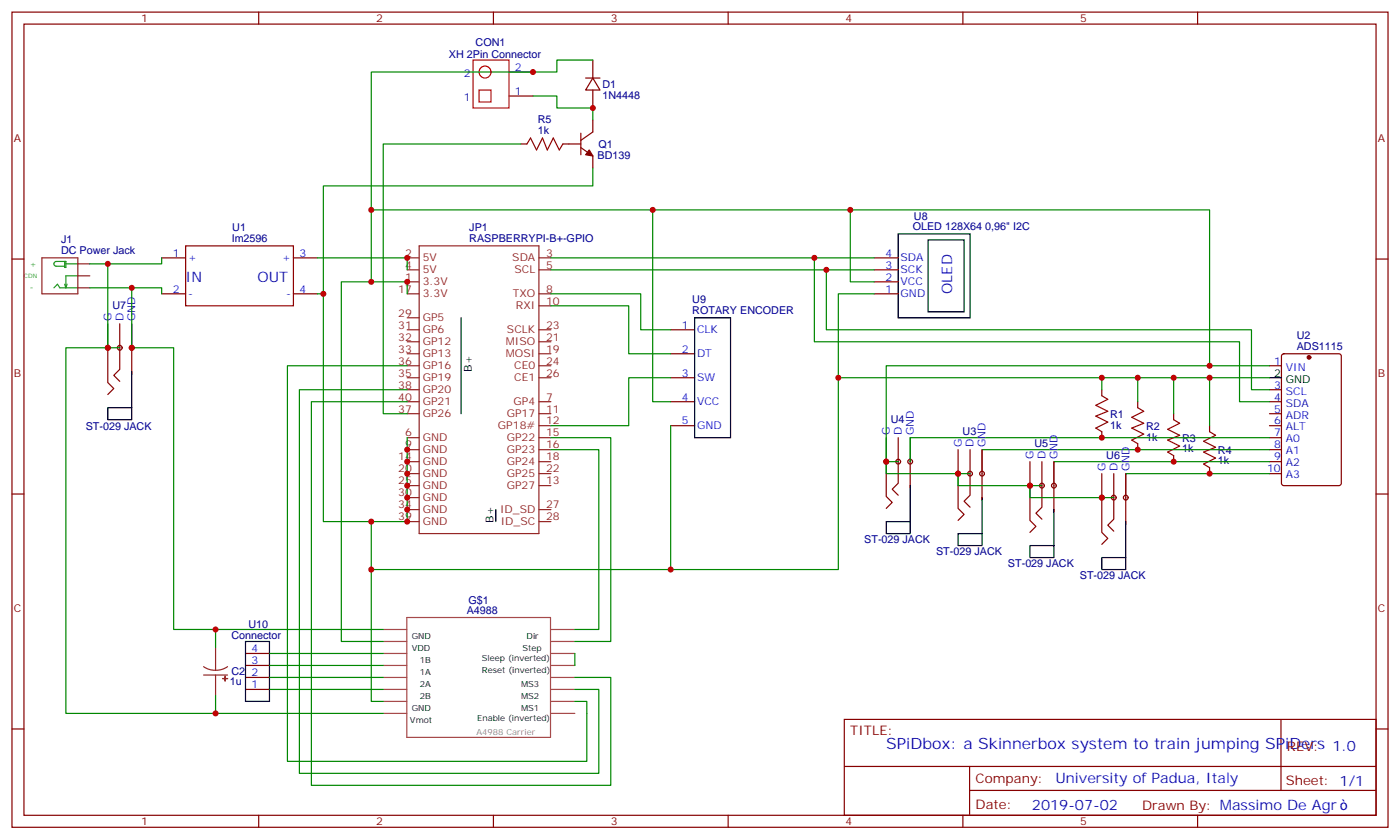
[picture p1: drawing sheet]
<svg xmlns="http://www.w3.org/2000/svg" width="412mm" height="247mm" viewBox="0 0 412 247" stroke-linecap="round" stroke-linejoin="round" font-family="sans-serif">
<g fill="none" stroke="#870000" stroke-width=".35">
<path d="M3.5 3.6h405.4v239.9h-405.4zM7.1 7.1h398.2v232.8h-398.2zM76.2 3.6v3.5M145.3 3.6v3.5M214.5 3.6v3.5M283.6 3.6v3.5M352.8 3.6v3.5M3.5 76.2h3.6M47.6 75.9h7.1M86.4 75.9h7.1M405.3 76.2h3.6M47.6 86.5h7.1"/>
<path d="M86.4 86.5h7.1M3.5 145.4h3.6M405.3 145.4h3.6M3.5 214.5h3.6M248.7 211.7h156.6v28.2h-156.6zM377.3 211.7v20.9M405.3 214.5h3.6M76.2 239.9v3.6M145.3 239.9v3.6M214.5 239.9v3.6M248.7 225.5h156.5M283.6 239.9v3.6"/>
<path d="M285.6 232.6h119.6M285.6 225.5v14.2M352.8 239.9v3.6"/>
</g>
<g fill="none" stroke="#8c2424" stroke-width=".35">
<path d="M119.9 75.9h3.6M119.9 79.4h3.6M123.5 72.4h35.2v84.6h-35.2zM158.7 75.9h3.6M158.7 79.4h3.6M119.9 82.9h3.6M119.9 86.5h3.6M119.9 97h3.6M119.9 93.5h3.6M158.7 86.5h3.6M158.7 97h3.6M158.7 90h3.6"/>
<path d="M119.9 118.2h3.6M119.9 104.1h3.6M119.9 100.6h3.6M119.9 111.2h3.6M119.9 107.6h3.6M119.9 114.7h3.6M158.7 118.2h3.6M158.7 104.1h3.6M158.7 100.6h3.6M158.7 111.2h3.6M158.7 107.6h3.6M119.9 132.3h3.6"/>
<path d="M119.9 121.7h3.6M119.9 128.8h3.6M119.9 139.4h3.6M119.9 135.9h3.6M158.7 132.3h3.6M158.7 121.7h3.6M158.7 128.8h3.6M158.7 139.4h3.6M158.7 135.9h3.6M158.7 125.3h3.6M119.9 142.9h3.6M119.9 146.4h3.6"/>
<path d="M119.9 150h3.6M119.9 153.5h3.6M158.7 142.9h3.6M158.7 150h3.6M158.7 153.5h3.6"/>
</g>
<path d="M135.8 93.5v28.2M146 150v3.5" fill="none" stroke="#000" stroke-width=".35"/>
<path d="M54.7 72.4h31.7v17.6h-31.7z" fill="none" stroke="#900" stroke-width=".35"/>
<path d="M19 76.9h.4v.7h3.5" fill="none" stroke="#248c24" stroke-width=".35"/>
<circle cx="19" cy="76.9" r=".18" fill="#248c24"/>
<path d="M19.4 77.6v1.1h-.4v-1.8h-2.4a.71 .71 0 0 0-.7 .7 .71 .71 0 0 0 .7 .8h2.4M15.9 84.7l1-1.1 .7 1.1h5.3M19 83.6l.4 1.1M19.8 83.6l-.4 1.1M22.9 81.2h-3.5v3.5" fill="none" stroke="#248c24" stroke-width=".35"/>
<path d="M12.3 75.9h10.6v10.6h-10.6zM22.9 77.6h3.6M22.9 84.7h3.6M22.9 81.2h3.6" fill="none" stroke="#8c2424" stroke-width=".35"/>
<g fill="none" stroke="#a64a4a" stroke-width=".35">
<path d="M112.9 199.4h6.9M112.9 195.8h6.9M112.9 192.3h6.9M112.9 188.8h6.9M112.9 185.2h6.9M119.8 181.7h42.4v35.3h-42.4zM162.4 199.4h6.9M162.4 195.8h6.9M162.4 192.3h6.9M162.4 188.8h6.9M162.4 185.2h6.9M112.9 209.9h6.9"/>
<path d="M112.9 206.4h6.9M112.9 202.9h6.9M162.4 209.9h6.9M162.4 206.4h6.9M162.4 202.9h6.9"/>
</g>
<g fill="#f0f0f0" stroke="#870000" stroke-width=".35">
<circle cx="268.1" cy="135.9" r=".71"/>
<circle cx="261.1" cy="135.9" r=".71"/>
<circle cx="264.6" cy="135.9" r=".71"/>
</g>
<g fill="none" stroke="#870000" stroke-width=".35">
<path d="M174.6 17.7v5.3M149.9 28.3h7.1M149.9 21.2h7.1M171.1 39.2v6.3M172.5 23h4.2M174.6 23l2.1 3.5h-4.2zM174.6 26.5v5.3M174.6 35.3v3.5l-3.5 2.5M153.5 42.4h1.7M165.8 42.4h5.3M171.1 43.4l3.5 2.5v3.5M257.5 79.4h7.1"/>
<path d="M257.5 75.9h7.1M197.6 97h7M257.5 86.5h7.1M257.5 82.9h7.1M197.6 104.1h7M197.6 111.2h7M197.6 118.2h7M324.6 114.7v1.8M335.1 118.2v1.8M373.9 118.2h3.6M373.9 107.6h3.6M373.9 114.7h3.6"/>
<path d="M377.7 104.3l.5-.2h16.2l.7 .4v37.7l-.5 .7h-16.4l-.7-.5v-37.6zM197.6 125.3h7M261.1 128.8v17.3l1.7 1.7-1.7 1.8M264.6 128.8v13.4l-1.8 1.8 1.8 1.7M268.1 128.8v14.8M324.6 127v1.8M335.1 130.6v1.7M345.7 121.7v1.8M345.7 134.1v1.8M356.3 125.3v1.7M356.3 137.6v1.8M373.9 125.3h3.6"/>
<path d="M373.9 121.7h3.6M373.9 128.8h3.6M373.9 132.3h3.6M373.9 135.9h3.6M373.9 139.4h3.6M72.3 199.4h7.1M72.3 195.8h7.1M72.3 192.3h7.1M72.3 202.9h7.1"/>
</g>
<path d="M264.6 68.8h21.2v24.7h-21.2zM273.4 70.6h10.6v21.2h-10.6zM204.6 93.5h10.6v35.3h-10.6zM373.9 111.2h3.6M268.1 142.9v10.6h-7v3.5h7v-3.5M72.3 188.8h7.1v17.6h-7.1z" fill="none" stroke="#000" stroke-width=".35"/>
<g fill="#870000" stroke="#870000" stroke-width=".35">
<path d="M173.6 44.1l1 1.8-2.1-.4z"/>
<circle cx="385.6" cy="105.2" r=".53"/>
</g>
<path d="M155.2 42.4l1.1-1.8 1.7 3.5 1.8-3.5 1.4 3.5 1.8-3.5 1.7 3.5 1.1-1.7M324.6 116.5l1.7 1-3.5 1.8 3.5 1.7-3.5 1.4 3.5 1.8-3.5 1.8 1.8 1M335.1 120l1.8 1-3.5 1.8 3.5 1.8-3.5 1.4 3.5 1.7-3.5 1.8 1.7 1.1M345.7 123.5l1.8 1.1-3.5 1.7 3.5 1.8-3.5 1.4 3.5 1.8-3.5 1.7 1.7 1.1M356.3 127l1.8 1.1-3.6 1.8 3.6 1.7-3.6 1.4 3.6 1.8-3.6 1.8 1.8 1" fill="none" stroke="#a10000" stroke-width=".35"/>
<path d="M60 196.2l1.6 .8 1.9 .2M60 198.6h7M63.5 190.5v6.7M63.5 198.6v6M67 196.2l-1.6 .8-1.9 .2" fill="none" stroke="#8c2424" stroke-width=".35"/>
<g fill="#8c2424" stroke="#8c2424" stroke-width=".35">
<path d="M65.6 199.7h1.4z"/>
<path d="M66.3 199v1.4z"/>
</g>
<g fill="none" stroke="#f00" stroke-width=".35">
<path d="M139.3 17.7h10.6v14.1h-10.6zM141.1 26.5h3.5v3.5h-3.5z"/>
<circle cx="142.9" cy="21.2" r="1.76"/>
</g>
<path d="M335.1 111.2v7M345.7 111.2v10.5M356.3 111.2v14.1M373.9 111.2h-49.3v3.5M373.9 139.4h-42.3v7M373.9 135.9h-63.5v7M373.9 132.3h-84.6v7.1M373.9 128.8h-105.8v7.1" fill="none" stroke="#008700" stroke-width=".35"/>
<g fill="#f0f0f0" stroke="#870000" stroke-width=".35">
<circle cx="289.3" cy="139.4" r=".71"/>
<circle cx="282.2" cy="139.4" r=".71"/>
<circle cx="285.8" cy="139.4" r=".71"/>
</g>
<path d="M282.2 132.3v17.3l1.8 1.8-1.8 1.7M285.8 132.3v13.4l-1.8 1.8 1.8 1.8M289.3 132.3v14.8" fill="none" stroke="#870000" stroke-width=".35"/>
<path d="M289.3 146.4v10.6h-7.1v3.5h7.1v-3.5" fill="none" stroke="#000" stroke-width=".35"/>
<g fill="#f0f0f0" stroke="#870000" stroke-width=".35">
<circle cx="310.4" cy="142.9" r=".71"/>
<circle cx="303.4" cy="142.9" r=".71"/>
<circle cx="306.9" cy="142.9" r=".71"/>
</g>
<path d="M303.4 135.9v17.2l1.8 1.8-1.8 1.8M306.9 135.9v13.4l-1.7 1.7 1.7 1.8M310.4 135.9v14.8" fill="none" stroke="#870000" stroke-width=".35"/>
<path d="M310.4 150v10.5h-7v3.6h7v-3.6" fill="none" stroke="#000" stroke-width=".35"/>
<g fill="#f0f0f0" stroke="#870000" stroke-width=".35">
<circle cx="331.6" cy="146.4" r=".71"/>
<circle cx="324.6" cy="146.4" r=".71"/>
<circle cx="328.1" cy="146.4" r=".71"/>
</g>
<path d="M324.6 139.4v17.3l1.7 1.7-1.7 1.8M328.1 139.4v13.4l-1.8 1.8 1.8 1.7M331.6 139.4v14.8" fill="none" stroke="#870000" stroke-width=".35"/>
<path d="M331.6 153.5v10.6h-7v3.5h7v-3.5" fill="none" stroke="#000" stroke-width=".35"/>
<path d="M373.9 107.6h-112.8v28.3h3.5M261.1 135.9v3.5h24.7M282.2 139.4v3.5h24.7M303.4 142.9v3.5h24.7M79.4 199.4h33.5M79.4 195.8h33.5M79.4 192.3h33.5M169.3 192.3v3.5M79.4 202.9h33.5" fill="none" stroke="#008700" stroke-width=".35"/>
<g fill="#f0f0f0" stroke="#870000" stroke-width=".35">
<circle cx="38.8" cy="102.3" r=".71"/>
<circle cx="31.8" cy="102.3" r=".71"/>
<circle cx="35.3" cy="102.3" r=".71"/>
</g>
<path d="M31.7 95.3v17.3l1.8 1.7-1.8 1.8M35.3 95.3v13.4l-1.8 1.8 1.8 1.7M38.8 95.3v14.8" fill="none" stroke="#870000" stroke-width=".35"/>
<path d="M38.8 109.4v10.6h-7.1v3.5h7.1v-3.5" fill="none" stroke="#000" stroke-width=".35"/>
<g fill="none" stroke="#008700" stroke-width=".35">
<path d="M174.6 17.7h-10.6v3.5h-54.6v40.6M157 28.3h7v3.5h10.6v3.5M153.5 42.4h-40.6v79.3h7M174.6 49.4v5.3h-79.4v31.8M31.7 77.6v24.7h-12.3v107.6h93.5M47.6 75.9v1.7h-21.1M93.5 75.9h26.4v3.5M162.3 75.9h95.2M162.3 79.4h95.2M192.3 61.8v56.4h5.3M239.9 75.9v24.7h125.2v17.6h8.8M243.4 79.4v17.6h125.3v17.7h5.2"/>
<path d="M250.5 61.8v21.1h7M26.5 84.7h21.1v1.8M38.8 84.7v17.6h12.4v82.9h61.7M93.5 86.5h1.7v67h24.7v-24.7M109.4 82.9h-8.9v105.9h12.4M119.9 86.5v-3.6h-10.5v-21.1h246.9v45.8M162.3 86.5h26.4v10.5h8.9M162.3 90h22.9v14.1h12.4M257.5 86.5h-10.6v81.1h-137.5v-14.1M31.7 102.3h3.6M119.9 107.6h-35.2v116.4h88.2v-17.6h-3.6M119.9 114.7h-31.7v112.9h88.2v-24.7h-7.1"/>
<path d="M119.9 118.2h-28.2v112.9h88.2v-31.7h-10.6M197.6 111.2h-12.4v14.1h-22.9M246.9 111.2h77.7M162.3 132.3h14.1v52.9h-7.1M162.3 128.8h17.6v60h-10.6M197.6 125.3v42.3M109.4 167.6v38.8h3.5M63.5 185.2v5.3M63.5 204.6v5.3"/>
</g>
<g fill="#c00">
<circle cx="335.1" cy="111.2" r=".88"/>
<circle cx="345.7" cy="111.2" r=".88"/>
<circle cx="356.3" cy="111.2" r=".88"/>
<circle cx="356.3" cy="139.4" r=".88"/>
<circle cx="345.7" cy="135.9" r=".88"/>
<circle cx="335.1" cy="132.3" r=".88"/>
<circle cx="324.6" cy="128.8" r=".88"/>
<circle cx="261.1" cy="135.9" r=".88"/>
<circle cx="282.2" cy="139.4" r=".88"/>
<circle cx="303.4" cy="142.9" r=".88"/>
<circle cx="324.6" cy="146.4" r=".88"/>
<circle cx="38.8" cy="84.7" r=".88"/>
<circle cx="31.8" cy="77.6" r=".88"/>
<circle cx="174.6" cy="31.8" r=".88"/>
<circle cx="356.3" cy="107.6" r=".88"/>
<circle cx="324.6" cy="111.2" r=".88"/>
<circle cx="239.9" cy="75.9" r=".88"/>
<circle cx="243.4" cy="79.4" r=".88"/>
<circle cx="246.9" cy="111.2" r=".88"/>
<circle cx="119.9" cy="75.9" r=".88"/>
<circle cx="197.6" cy="167.6" r=".88"/>
<circle cx="192.3" cy="61.8" r=".88"/>
<circle cx="31.8" cy="102.3" r=".88"/>
<circle cx="38.8" cy="102.3" r=".88"/>
<circle cx="63.5" cy="185.2" r=".88"/>
<circle cx="63.5" cy="209.9" r=".88"/>
<circle cx="109.4" cy="82.9" r=".88"/>
<circle cx="109.4" cy="167.6" r=".88"/>
<circle cx="119.9" cy="132.3" r=".88"/>
<circle cx="119.9" cy="142.9" r=".88"/>
<circle cx="119.9" cy="139.4" r=".88"/>
<circle cx="119.9" cy="135.9" r=".88"/>
<circle cx="119.9" cy="146.4" r=".88"/>
<circle cx="119.9" cy="150" r=".88"/>
<circle cx="109.4" cy="153.5" r=".88"/>
<circle cx="119.9" cy="153.5" r=".88"/>
<circle cx="109.4" cy="61.8" r=".88"/>
<circle cx="157" cy="21.2" r=".88"/>
<circle cx="95.3" cy="86.5" r=".88"/>
<circle cx="119.9" cy="82.9" r=".88"/>
<circle cx="250.5" cy="61.8" r=".88"/>
</g>
<text font-size="4.6" fill="#00f" x="261.1" y="220.5">SPiDbox: a Skinnerbox system to train jumping SPiDers 1.0</text>
<g font-size="4.2" fill="#00f">
<text x="54.7" y="82.9">IN</text>
<text x="75.8" y="82.9">OUT</text>
<text x="280.5" y="86.5" transform="rotate(-90 280.5 86.5)">OLED</text>
<text x="310.9" y="230.5">University of Padua, Italy</text>
<text x="304" y="238.3">2019-07-02</text>
</g>
<g font-size="3.9" fill="#800">
<text x="250.5" y="216.3">TITLE:</text>
<text x="379.1" y="221">REV:</text>
<text x="287.4" y="230.5">Company:</text>
<text x="378.7" y="231.1">Sheet: 1/1</text>
<text x="287.4" y="238.2">Date:</text>
<text x="336.4" y="238.2">Draw</text>
<text x="346.6" y="238.2">n By: Massimo De Agr</text>
</g>
<g font-size="3.2" fill="#800">
<text x="41.6" y="6.6">1</text>
<text x="110.8" y="6.6">2</text>
<text x="179.9" y="6.6">3</text>
<text x="249.1" y="6.6">4</text>
<text x="318.2" y="6.6">5</text>
<text x="4.1" y="41.7">A</text>
<text x="405.9" y="41.7">A</text>
<text x="4.1" y="110.8">B</text>
<text x="405.9" y="110.8">B</text>
<text x="4.1" y="180">C</text>
<text x="405.9" y="180">C</text>
<text x="41.6" y="242.9">1</text>
<text x="110.8" y="242.9">2</text>
<text x="179.9" y="242.9">3</text>
<text x="249.1" y="242.9">4</text>
<text x="318.2" y="242.9">5</text>
</g>
<g font-size="3.2" fill="#000080">
<text x="132.2" y="17">XH 2Pin Connector</text>
<text x="140.1" y="13.5">CON1</text>
<text x="177.4" y="29.1">1N4448</text>
<text x="177.4" y="25.9">D1</text>
<text x="158.4" y="39.5">1k</text>
<text x="158.4" y="36.3">R5</text>
<text x="176" y="46.7">BD139</text>
<text x="176.3" y="43.5">Q1</text>
<text x="269.2" y="64.6">U8</text>
<text x="18" y="71.6">J1</text>
<text x="68.4" y="71.3">lm2596</text>
<text x="68.4" y="68.1">U1</text>
<text x="138.2" y="71.3">RASPBERRYPI-B+-GPIO</text>
<text x="138.2" y="68.1">JP1</text>
<text x="268.9" y="67.8">OLED 128X64 0,96&quot; I2C</text>
<text x="18" y="74.8">DC Power Jack</text>
<text x="203.9" y="89.3">U9</text>
<text x="33.1" y="91.1">U7</text>
<text x="203.9" y="92.5">ROTARY ENCODER</text>
<text x="382" y="99.8">U2</text>
<text x="382" y="103">ADS1115</text>
<text x="262.4" y="124.5">U4</text>
<text x="327" y="122.9">R1</text>
<text x="25.3" y="126.4">ST-029 JACK</text>
<text x="283.6" y="128">U3</text>
<text x="304.7" y="131.6">U5</text>
<text x="327" y="126.1">1k</text>
<text x="337.6" y="129.6">1k</text>
<text x="337.6" y="126.4">R2</text>
<text x="348.2" y="129.9">R3</text>
<text x="325.9" y="135.1">U6</text>
<text x="348.2" y="133.2">1k</text>
<text x="358.8" y="136.7">1k</text>
<text x="358.8" y="133.5">R4</text>
<text x="254.6" y="159.9">ST-029 JACK</text>
<text x="275.8" y="163.4">ST-029 JACK</text>
<text x="296.9" y="167">ST-029 JACK</text>
<text x="318.1" y="170.5">ST-029 JACK</text>
<text x="138" y="177.7">G$1</text>
<text x="73.2" y="184.8">U10</text>
<text x="137.5" y="180.7">A4988</text>
<text x="68.2" y="188.1">Connector</text>
<text x="67.7" y="201.7">1u</text>
<text x="68.2" y="198.8">C2</text>
</g>
<g font-size="3.2" fill="#00f">
<text x="136.6" y="22.6">2</text>
<text x="151.7" y="20.8">2</text>
<text x="136.6" y="29.7">1</text>
<text x="151.7" y="27.9">1</text>
<text x="50.9" y="75.5">1</text>
<text x="55.4" y="76.9">+</text>
<text x="83.1" y="76.9">+</text>
<text x="88.2" y="75.5">3</text>
<text x="260.8" y="75.5">4</text>
<text x="265.3" y="76.9">SDA</text>
<text x="260.8" y="82.6">2</text>
<text x="260.8" y="79.1">3</text>
<text x="265.3" y="84">VCC</text>
<text x="265.3" y="80.5">SCK</text>
<text x="50.9" y="86.1">2</text>
<text x="55.4" y="87.5">-</text>
<text x="84.3" y="87.5">-</text>
<text x="88.2" y="86.1">4</text>
<text x="260.8" y="86.1">1</text>
<text x="265.3" y="87.5">GND</text>
<text x="32.8" y="94.6" transform="rotate(-90 32.8 94.6)">G</text>
<text x="36.3" y="94.6" transform="rotate(-90 36.3 94.6)">D</text>
<text x="39.9" y="94.6" transform="rotate(-90 39.9 94.6)">GND</text>
<text x="200.8" y="96.7">1</text>
<text x="205.3" y="98.1">CLK</text>
<text x="200.8" y="103.8">2</text>
<text x="205.3" y="105.2">DT</text>
<text x="375.3" y="107.3">1</text>
<text x="200.8" y="110.8">3</text>
<text x="205.3" y="112.2">SW</text>
<text x="378.8" y="109">VIN</text>
<text x="200.8" y="117.9">4</text>
<text x="205.3" y="119.3">VCC</text>
<text x="375.3" y="114.3">3</text>
<text x="375.3" y="117.9">4</text>
<text x="378.8" y="116.1">SCL</text>
<text x="378.8" y="119.6">SDA</text>
<text x="200.8" y="124.9">5</text>
<text x="375.3" y="121.4">5</text>
<text x="375.3" y="124.9">6</text>
<text x="378.8" y="123.2">ADR</text>
<text x="205.3" y="126.3">GND</text>
<text x="262.1" y="128.1" transform="rotate(-90 262.1 128.1)">G</text>
<text x="265.6" y="128.1" transform="rotate(-90 265.6 128.1)">D</text>
<text x="269.2" y="128.1" transform="rotate(-90 269.2 128.1)">GND</text>
<text x="283.3" y="131.6" transform="rotate(-90 283.3 131.6)">G</text>
<text x="286.8" y="131.6" transform="rotate(-90 286.8 131.6)">D</text>
<text x="290.3" y="131.6" transform="rotate(-90 290.3 131.6)">GND</text>
<text x="375.3" y="128.4">7</text>
<text x="375.3" y="132">8</text>
<text x="378.8" y="126.7">ALT</text>
<text x="378.8" y="130.2">A0</text>
<text x="304.4" y="135.1" transform="rotate(-90 304.4 135.1)">G</text>
<text x="308" y="135.1" transform="rotate(-90 308 135.1)">D</text>
<text x="311.5" y="135.1" transform="rotate(-90 311.5 135.1)">GND</text>
<text x="375.3" y="135.5">9</text>
<text x="378.8" y="133.7">A1</text>
<text x="378.8" y="137.3">A2</text>
<text x="325.6" y="138.7" transform="rotate(-90 325.6 138.7)">G</text>
<text x="329.1" y="138.7" transform="rotate(-90 329.1 138.7)">D</text>
<text x="332.7" y="138.7" transform="rotate(-90 332.7 138.7)">GND</text>
<text x="373.3" y="139">10</text>
<text x="378.8" y="140.8">A3</text>
<text x="74.1" y="191.9">4</text>
<text x="74.1" y="195.5">3</text>
<text x="74.1" y="202.5">1</text>
<text x="74.1" y="199">2</text>
</g>
<g font-size="3.2" fill="#8d2323">
<text x="119.3" y="75.5">2</text>
<text x="124.5" y="76.9">5V</text>
<text x="150.9" y="76.9">SDA</text>
<text x="160.9" y="75.5">3</text>
<text x="119.3" y="82.6">1</text>
<text x="119.3" y="79.1">4</text>
<text x="124.5" y="84">3.3V</text>
<text x="124.5" y="80.5">5V</text>
<text x="151.5" y="80.5">SCL</text>
<text x="160.9" y="79.1">5</text>
<text x="117.3" y="86.1">17</text>
<text x="124.5" y="87.5">3.3V</text>
<text x="151.1" y="87.5">TXO</text>
<text x="160.9" y="89.6">10</text>
<text x="160.9" y="86.1">8</text>
<text x="117.3" y="93.2">29</text>
<text x="124.5" y="94.6">GP5</text>
<text x="152" y="91.1">RXI</text>
<text x="117.3" y="96.7">31</text>
<text x="117.3" y="100.2">32</text>
<text x="124.5" y="98.1">GP6</text>
<text x="124.5" y="101.6">GP12</text>
<text x="149" y="101.6">MISO</text>
<text x="149.3" y="98.1">SCLK</text>
<text x="160.9" y="100.2">21</text>
<text x="160.9" y="96.7">23</text>
<text x="117.3" y="103.8">33</text>
<text x="117.3" y="107.3">36</text>
<text x="124.5" y="105.2">GP13</text>
<text x="149" y="105.2">MOSI</text>
<text x="160.9" y="103.8">19</text>
<text x="160.9" y="107.3">24</text>
<text x="117.3" y="110.8">35</text>
<text x="124.5" y="112.2">GP19</text>
<text x="124.5" y="108.7">GP16</text>
<text x="151.5" y="112.2">CE1</text>
<text x="151.5" y="108.7">CE0</text>
<text x="160.9" y="110.8">26</text>
<text x="117.3" y="114.3">38</text>
<text x="117.3" y="117.9">40</text>
<text x="124.5" y="115.7">GP20</text>
<text x="124.5" y="119.3">GP21</text>
<text x="151.3" y="119.3">GP4</text>
<text x="160.9" y="117.9">7</text>
<text x="117.3" y="121.4">37</text>
<text x="124.5" y="122.8">GP26</text>
<text x="149.3" y="122.8">GP17</text>
<text x="160.9" y="121.4">11</text>
<text x="160.9" y="124.9">12</text>
<text x="119.3" y="132">9</text>
<text x="119.3" y="128.4">6</text>
<text x="124.5" y="129.9">GND</text>
<text x="146.7" y="126.3">GP18#</text>
<text x="149.3" y="129.9">GP22</text>
<text x="160.9" y="128.4">15</text>
<text x="160.9" y="132">16</text>
<text x="117.3" y="135.5">14</text>
<text x="124.5" y="133.4">GND</text>
<text x="124.5" y="136.9">GND</text>
<text x="149.3" y="136.9">GP24</text>
<text x="149.3" y="133.4">GP23</text>
<text x="160.9" y="135.5">18</text>
<text x="117.3" y="142.6">25</text>
<text x="117.3" y="139">20</text>
<text x="124.5" y="144">GND</text>
<text x="124.5" y="140.4">GND</text>
<text x="149.3" y="144">GP27</text>
<text x="149.3" y="140.4">GP25</text>
<text x="160.9" y="142.6">13</text>
<text x="160.9" y="139">22</text>
<text x="117.3" y="146.1">30</text>
<text x="117.3" y="149.6">34</text>
<text x="124.5" y="147.5">GND</text>
<text x="160.9" y="149.6">27</text>
<text x="117.3" y="153.1">39</text>
<text x="124.5" y="151">GND</text>
<text x="124.5" y="154.6">GND</text>
<text x="147.3" y="151">ID_SD</text>
<text x="147.5" y="154.6">ID_SC</text>
<text x="160.9" y="153.1">28</text>
</g>
<g font-size="3.2">
<text x="139" y="109.4" transform="rotate(-90 139 109.4)">B+</text>
<text x="375.3" y="110.8">2</text>
<text x="378.8" y="112.6">GND</text>
<text x="145.3" y="153.8" transform="rotate(-90 145.3 153.8)">B+</text>
</g>
<g font-size="2.5" fill="#238d23">
<text x="8.8" y="78.7">+</text>
<text x="8.8" y="85.4">-</text>
</g>
<g font-size="2.5">
<text x="121.3" y="188.1">GND</text>
<text x="121.3" y="191.6">VDD</text>
<text x="153.9" y="191.6">Step</text>
<text x="155.1" y="188.1">Dir</text>
<text x="123.7" y="195.1">1B</text>
<text x="142" y="194.7">Sleep (inverted)</text>
<text x="123.7" y="202.2">2A</text>
<text x="123.7" y="198.6">1A</text>
<text x="142" y="198.2">Reset (inverted)</text>
<text x="153.5" y="202.2">MS3</text>
<text x="121.3" y="209.2">GND</text>
<text x="123.7" y="205.7">2B</text>
<text x="153.5" y="209.2">MS1</text>
<text x="153.5" y="205.7">MS2</text>
<text x="120.8" y="212.8">Vmot</text>
<text x="140.5" y="212.3">Enable (inverted)</text>
</g>
<text font-size="2.5" fill="#838383" x="140.3" y="216.3">A4988 Carrier</text>
<text font-size="1.8" fill="#238d23" x="7.1" y="81.9">CDN</text>
</svg>
